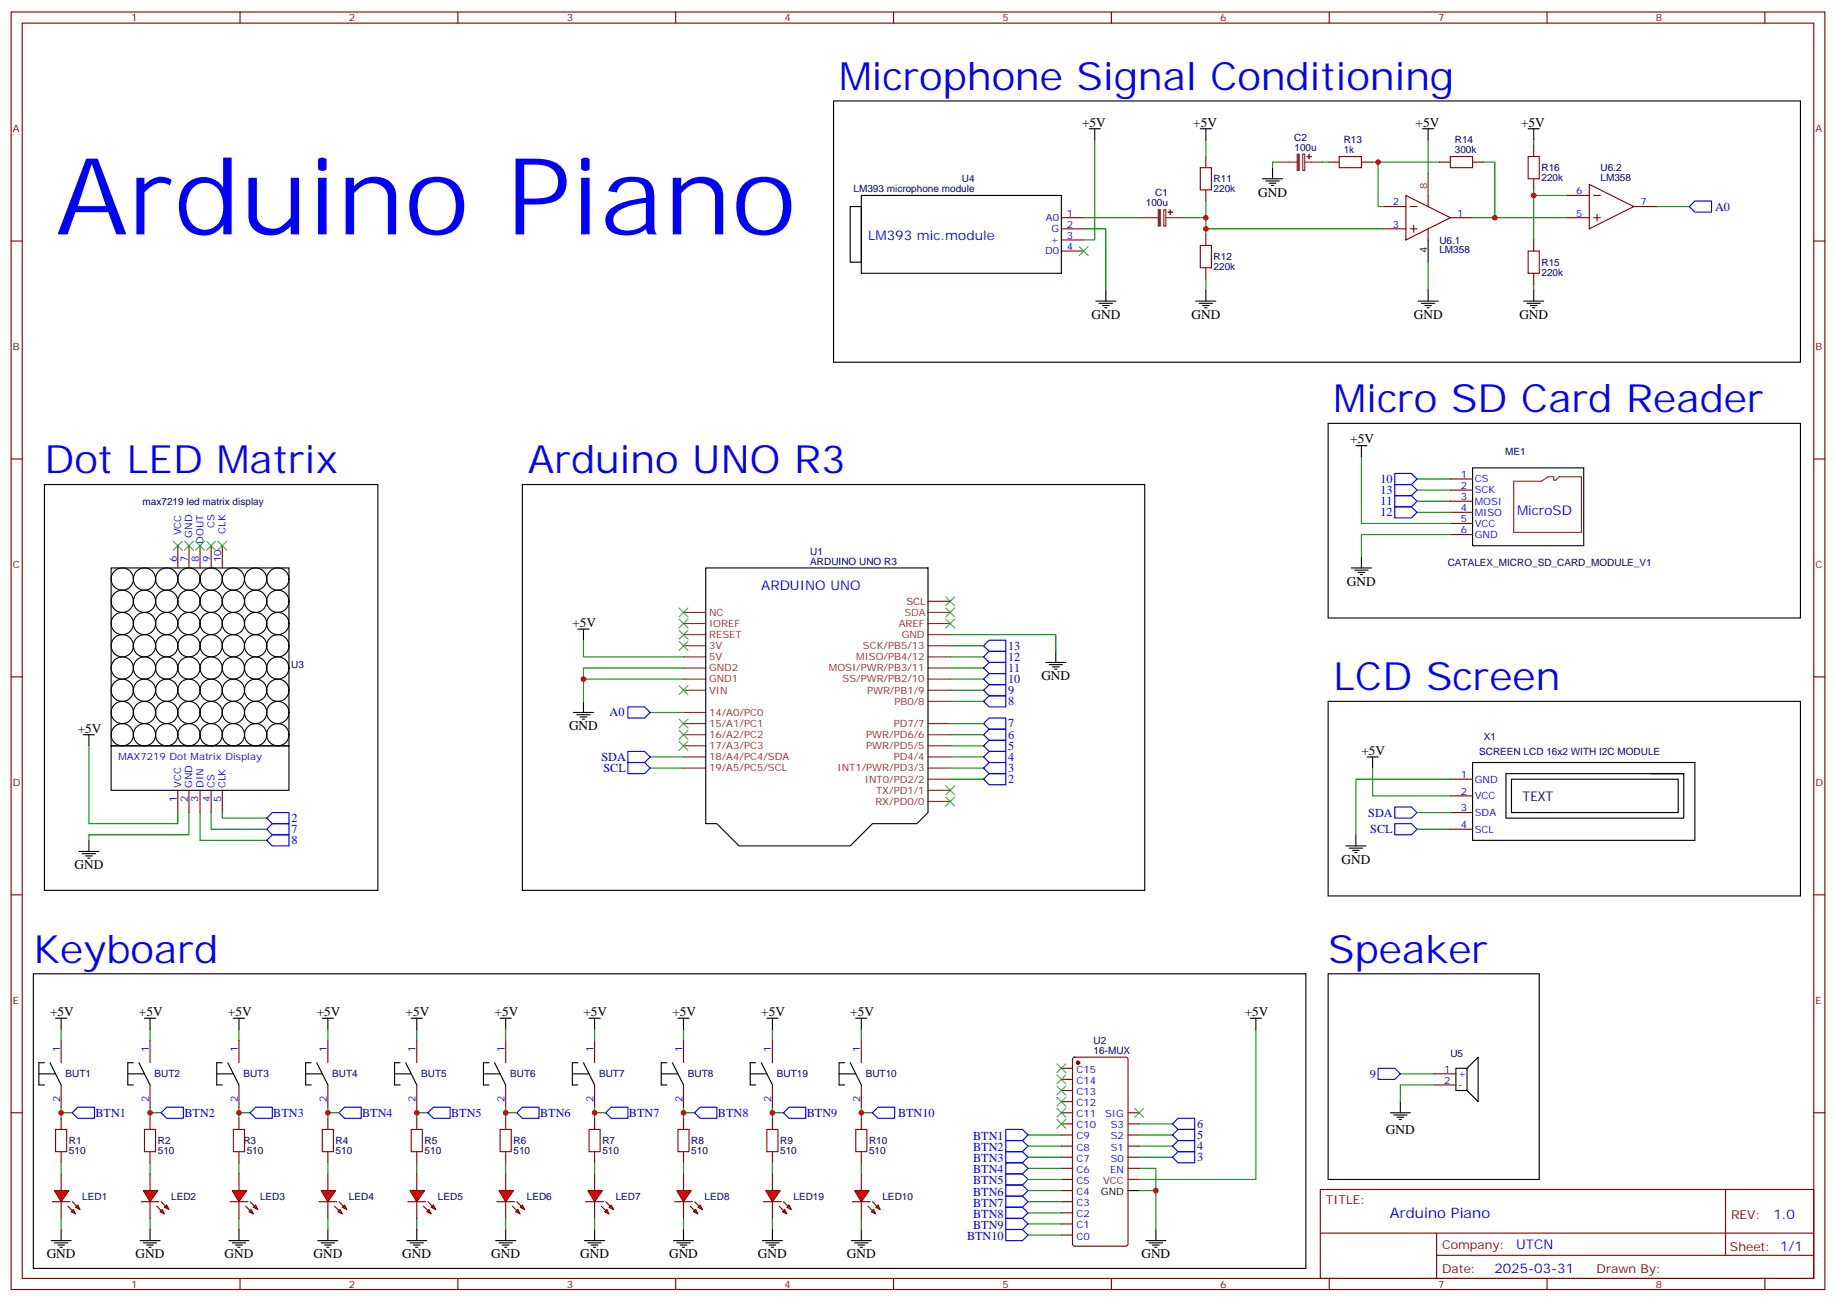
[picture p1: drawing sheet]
<svg xmlns="http://www.w3.org/2000/svg" width="583mm" height="413mm" viewBox="0 0 583 413" stroke-linecap="round" stroke-linejoin="round" font-family="sans-serif">
<g fill="none" stroke="#8c2424" stroke-width=".35">
<path d="M480.5 152.7h8.8l2.1-1.4h1.8v1h.7l1-1h7.1v17.6h-21.5zM217 197.8h7M217 194.3h7M294.6 197.8h7M217 219h7M217 215.5h7M217 211.9h7M217 208.4h7M217 204.9h7M217 201.4h7M294.6 219h7M294.6 215.5h7"/>
<path d="M294.6 211.9h7M294.6 208.4h7M294.6 204.9h7M294.6 201.4h7M217 236.6h7M217 233.1h7M217 229.6h7M217 226.1h7M294.6 236.6h7M294.6 233.1h7M294.6 229.6h7M294.6 222.5h7"/>
<path d="M217 243.7h7M217 240.2h7M294.6 254.3h7M294.6 250.8h7M294.6 247.2h7M294.6 243.7h7M294.6 240.2h7"/>
</g>
<path d="M294.6 194.3h7" fill="none" stroke="#933" stroke-width=".35"/>
<path d="M294.6 190.8h7" fill="none" stroke="#900" stroke-width=".35"/>
<g fill="none" stroke="#000" stroke-width=".35">
<path d="M269.9 65.5h3.5v17.7h-3.5zM273.4 62h63.5v24.7h-63.5zM467.4 148.4h35.3v24.7h-35.3zM35.3 180.2h56.4v56.4h-56.4zM224 180.2h70.6v77.6l-3.6 3.5h-14.1l-7 7.1h-35.3l-7.1-7.1h-3.5zM35.3 236.6h56.4v14.2h-56.4zM467.4 241.9h70.6v24.7h-70.6zM479.8 247.2h52.9v10.6h-52.9zM523.9 245.5h10.6h-56.5v14.1h56.5v-14.1M358.1 377.8h3.5"/>
<circle cx="38.8" cy="197.8" r="3.5"/>
<circle cx="38.8" cy="190.8" r="3.5"/>
<circle cx="38.8" cy="183.7" r="3.5"/>
<circle cx="45.9" cy="190.8" r="3.5"/>
<circle cx="45.9" cy="197.8" r="3.5"/>
<circle cx="45.9" cy="183.7" r="3.5"/>
<circle cx="52.9" cy="190.8" r="3.5"/>
<circle cx="52.9" cy="197.8" r="3.5"/>
<circle cx="52.9" cy="183.7" r="3.5"/>
<circle cx="60" cy="190.8" r="3.5"/>
<circle cx="60" cy="183.7" r="3.5"/>
<circle cx="60" cy="197.8" r="3.5"/>
<circle cx="67" cy="183.7" r="3.5"/>
<circle cx="67" cy="190.8" r="3.5"/>
<circle cx="67" cy="197.8" r="3.5"/>
<circle cx="74.1" cy="190.8" r="3.5"/>
<circle cx="74.1" cy="197.8" r="3.5"/>
<circle cx="74.1" cy="183.7" r="3.5"/>
<circle cx="81.1" cy="190.8" r="3.5"/>
<circle cx="81.1" cy="183.7" r="3.5"/>
<circle cx="81.1" cy="197.8" r="3.5"/>
<circle cx="88.2" cy="183.7" r="3.5"/>
<circle cx="88.2" cy="190.8" r="3.5"/>
<circle cx="88.2" cy="197.8" r="3.5"/>
<circle cx="38.8" cy="204.9" r="3.5"/>
<circle cx="38.8" cy="219" r="3.5"/>
<circle cx="38.8" cy="211.9" r="3.5"/>
<circle cx="45.9" cy="204.9" r="3.5"/>
<circle cx="45.9" cy="219" r="3.5"/>
<circle cx="45.9" cy="211.9" r="3.5"/>
<circle cx="52.9" cy="204.9" r="3.5"/>
<circle cx="52.9" cy="219" r="3.5"/>
<circle cx="52.9" cy="211.9" r="3.5"/>
<circle cx="60" cy="219" r="3.5"/>
<circle cx="60" cy="204.9" r="3.5"/>
<circle cx="60" cy="211.9" r="3.5"/>
<circle cx="67" cy="204.9" r="3.5"/>
<circle cx="67" cy="219" r="3.5"/>
<circle cx="67" cy="211.9" r="3.5"/>
<circle cx="74.1" cy="219" r="3.5"/>
<circle cx="74.1" cy="211.9" r="3.5"/>
<circle cx="74.1" cy="204.9" r="3.5"/>
<circle cx="81.1" cy="204.9" r="3.5"/>
<circle cx="81.1" cy="219" r="3.5"/>
<circle cx="81.1" cy="211.9" r="3.5"/>
<circle cx="88.2" cy="219" r="3.5"/>
<circle cx="88.2" cy="204.9" r="3.5"/>
<circle cx="88.2" cy="211.9" r="3.5"/>
<circle cx="38.8" cy="233.1" r="3.5"/>
<circle cx="38.8" cy="226.1" r="3.5"/>
<circle cx="45.9" cy="233.1" r="3.5"/>
<circle cx="45.9" cy="226.1" r="3.5"/>
<circle cx="52.9" cy="233.1" r="3.5"/>
<circle cx="52.9" cy="226.1" r="3.5"/>
<circle cx="60" cy="233.1" r="3.5"/>
<circle cx="60" cy="226.1" r="3.5"/>
<circle cx="67" cy="233.1" r="3.5"/>
<circle cx="67" cy="226.1" r="3.5"/>
<circle cx="74.1" cy="233.1" r="3.5"/>
<circle cx="74.1" cy="226.1" r="3.5"/>
<circle cx="81.1" cy="233.1" r="3.5"/>
<circle cx="81.1" cy="226.1" r="3.5"/>
<circle cx="88.2" cy="233.1" r="3.5"/>
<circle cx="88.2" cy="226.1" r="3.5"/>
</g>
<g fill="none" stroke="#870000" stroke-width=".35">
<path d="M3.5 3.8h575.8v405.4h-575.8zM7.1 7.3h568.6v398.3h-568.6zM76.2 3.8v3.5M145.3 3.8v3.5M214.5 3.8v3.5M283.6 3.8v3.5M352.8 3.8v3.5M421.9 3.8v3.5M491.1 3.8v3.5M560.2 3.8v3.5M3.5 76.5h3.6M336.9 69.1h7.1"/>
<path d="M336.9 72.6h7.1M336.9 76.1h7.1M336.9 79.7h7.1M575.7 76.5h3.6M3.5 145.6h3.6M460.4 152h7M460.4 155.5h7M460.4 159h7M575.7 145.6h3.6M56.4 173.1v7.1M60 173.1v7.1M63.5 173.1v7.1"/>
<path d="M67 173.1v7.1M70.6 173.1v7.1M460.4 162.6h7M460.4 166.1h7M460.4 169.6h7M3.5 214.8h3.6M575.7 214.8h3.6M56.4 250.8v7M60 250.8v7M63.5 250.8v7M67 250.8v7M70.6 250.8v7"/>
<path d="M460.4 247.2h7M460.4 252.5h7M460.4 257.8h7M460.4 263.1h7M3.5 283.9h3.6M575.7 283.9h3.6M336.9 338.9h3.5M340.7 335.6l.4-.2h16.3l.6 .5 .1 58.8-.5 .6-16.5 .1-.6-.5-.1-58.8zM3.5 353.1h3.6M336.9 353.1h3.5M336.9 342.5h3.5M336.9 346h3.5"/>
<path d="M336.9 349.5h3.5M336.9 356.6h3.5M358.1 353.1h3.5M358.1 356.6h3.5M575.7 353.1h3.6M336.9 360.1h3.5M336.9 363.6h3.5M336.9 367.2h3.5M336.9 370.7h3.5M336.9 374.2h3.5M336.9 377.8h3.5M358.1 360.1h3.5"/>
<path d="M358.1 363.6h3.5M358.1 367.2h3.5M358.1 370.7h3.5M419.1 377.4h156.6v28.2h-156.6zM547.7 377.4v20.9M336.9 381.3h3.5M336.9 384.8h3.5M336.9 388.3h3.5M336.9 391.9h3.5M419.1 391.2h156.5M456 398.3h119.6M456 391.2v14.2"/>
<path d="M76.2 405.6v3.6M145.3 405.6v3.6M214.5 405.6v3.6M283.6 405.6v3.6M352.8 405.6v3.6M421.9 405.6v3.6M491.1 405.6v3.6M560.2 405.6v3.6"/>
</g>
<circle cx="342.2" cy="337.2" r=".53" fill="#870000" stroke="#870000" stroke-width=".35"/>
<path d="M358.1 374.2h3.5" fill="none" stroke="#f00" stroke-width=".35"/>
<path d="M360.2 351.6l2.8 2.9M363 351.6l-2.8 2.9" fill="none" stroke="#3c3" stroke-width=".35"/>
<g fill="#f00" stroke="#870000" stroke-width=".35">
<path d="M17.3 377.8h4.6l-2.5 3.5z"/>
<path d="M16.6 381.3h5.6z"/>
</g>
<g fill="#870000" stroke="#870000" stroke-width=".35">
<path d="M22.9 381.3l1.4 1.4z"/>
<path d="M21.5 382.7l1.4 1.4z"/>
</g>
<g fill="#f00" stroke="#870000" stroke-width=".35">
<path d="M24 383l.7-.7 .7 1.5z"/>
<path d="M22.6 384.5l.7-.7 .7 1.4z"/>
</g>
<path d="M19.4 330.1v7.1M47.6 330.1v7.1M19.4 344.2v7.1M19.4 354.8v3.6M47.6 344.2v7.1M47.6 354.8v3.6M455.1 340.7h7M455.1 344.2h7M19.4 365.4v3.5M19.4 372.5v5.3M47.6 365.4v3.5M19.4 381.3v5.3" fill="none" stroke="#870000" stroke-width=".35"/>
<g fill="none" stroke="#000" stroke-width=".35">
<path d="M14.1 337.2h-1.8v7h1.8M15.9 337.2l3.5 7M17.6 323.1h3.6M19.4 323.1v3.5M42.3 337.2h-1.7v7h1.7M44.1 337.2l3.5 7M45.9 323.1h3.5M47.6 323.1v3.5M462.1 338.9h3.6v7.1h-3.6zM465.7 338.9l3.5-3.5v14.1l-3.5-3.5M12.3 340.7h5.3M40.6 340.7h5.3"/>
<path d="M16.2 393.6h6.4M17.3 394.3h4.2M18.3 395h2.2M19 395.7h.8M19.4 390.1v3.5M44.4 393.6h6.4M45.5 394.3h4.2M46.6 395h2.1M47.3 395.7h.7M47.6 390.1v3.5"/>
</g>
<path d="M17.6 358.4h3.6v7h-3.6zM45.9 358.4h3.5v7h-3.5z" fill="none" stroke="#a10000" stroke-width=".35"/>
<g fill="none" stroke="#008700" stroke-width=".35">
<path d="M19.4 326.6v3.5M47.6 326.6v3.5M19.4 351.3v3.5M19.4 353.1h3.5M47.6 353.1h3.6M47.6 351.3v3.5M19.4 368.9v3.6M47.6 368.9v3.6M326.3 360.1h10.6M326.3 377.8h10.6M326.3 374.2h10.6M326.3 370.7h10.6"/>
<path d="M326.3 367.2h10.6M326.3 363.6h10.6M19.4 386.6v3.5M47.6 386.6v3.5M326.3 391.9h10.6M326.3 388.3h10.6M326.3 384.8h10.6M326.3 381.3h10.6"/>
</g>
<path d="M24.7 351.3h5.3v3.5h-5.3l-1.8-1.7zM52.9 351.3h5.3v3.5h-5.3l-1.7-1.7zM319.3 358.4h5.3l1.7 1.7-1.7 1.8h-5.3zM319.3 361.9h5.3l1.7 1.7-1.7 1.8h-5.3zM319.3 365.4h5.3l1.7 1.8-1.7 1.7h-5.3zM319.3 368.9h5.3l1.7 1.8-1.7 1.8h-5.3zM319.3 372.5h5.3l1.7 1.7-1.7 1.8h-5.3zM319.3 376h5.3l1.7 1.8-1.7 1.7h-5.3zM319.3 379.5h5.3l1.7 1.8-1.7 1.7h-5.3zM319.3 383h5.3l1.7 1.8-1.7 1.8h-5.3zM319.3 386.6h5.3l1.7 1.7-1.7 1.8h-5.3zM319.3 390.1h5.3l1.7 1.8-1.7 1.7h-5.3z" fill="none" stroke="#00f" stroke-width=".35"/>
<path d="M335.5 337.5l2.8 2.9M338.3 337.5l-2.8 2.9M335.5 355.2l2.8 2.8M335.5 351.6l2.8 2.9M335.5 348.1l2.8 2.8M335.5 344.6l2.8 2.8M335.5 341.1l2.8 2.8M338.3 355.2l-2.8 2.8M338.3 351.6l-2.8 2.9M338.3 348.1l-2.8 2.8M338.3 344.6l-2.8 2.8M338.3 341.1l-2.8 2.8" fill="none" stroke="#3c3" stroke-width=".35"/>
<g fill="#f00" stroke="#870000" stroke-width=".35">
<path d="M45.5 377.8h4.6l-2.5 3.5z"/>
<path d="M44.8 381.3h5.6z"/>
</g>
<g fill="#870000" stroke="#870000" stroke-width=".35">
<path d="M51.2 381.3l1.4 1.4z"/>
<path d="M49.7 382.7l1.5 1.4z"/>
</g>
<g fill="#f00" stroke="#870000" stroke-width=".35">
<path d="M52.2 383l.7-.7 .7 1.5z"/>
<path d="M51.5 383.8l.7 1.4-1.4-.7z"/>
</g>
<path d="M47.6 372.5v5.3M47.6 381.3v5.3" fill="none" stroke="#870000" stroke-width=".35"/>
<g fill="#f00" stroke="#870000" stroke-width=".35">
<path d="M102 377.8h4.5l-2.4 3.5z"/>
<path d="M101.2 381.3h5.7z"/>
</g>
<g fill="#870000" stroke="#870000" stroke-width=".35">
<path d="M107.6 381.3l1.4 1.4z"/>
<path d="M106.2 382.7l1.4 1.4z"/>
</g>
<g fill="#f00" stroke="#870000" stroke-width=".35">
<path d="M108.7 383l.7-.7 .7 1.5z"/>
<path d="M107.2 384.5l.7-.7 .8 1.4z"/>
</g>
<path d="M75.8 330.1v7.1M104.1 330.1v7.1M75.8 344.2v7.1M75.8 354.8v3.6M104.1 344.2v7.1M104.1 354.8v3.6M75.8 365.4v3.5M104.1 365.4v3.5M104.1 372.5v5.3M104.1 381.3v5.3" fill="none" stroke="#870000" stroke-width=".35"/>
<g fill="none" stroke="#000" stroke-width=".35">
<path d="M70.6 337.2h-1.8v7h1.8M72.3 337.2l3.5 7M74.1 323.1h3.5M75.8 323.1v3.5M98.8 337.2h-1.8v7h1.8M100.5 337.2l3.6 7M102.3 323.1h3.5M104.1 323.1v3.5M68.8 340.7h5.3M97 340.7h5.3M72.7 393.6h6.3M73.7 394.3h4.3"/>
<path d="M74.8 395h2.1M75.5 395.7h.7M75.8 390.1v3.5M100.9 393.6h6.3M102 394.3h4.2M103 395h2.1M103.7 395.7h.7M104.1 390.1v3.5"/>
</g>
<path d="M74.1 358.4h3.5v7h-3.5zM102.3 358.4h3.5v7h-3.5z" fill="none" stroke="#a10000" stroke-width=".35"/>
<path d="M75.8 326.6v3.5M104.1 326.6v3.5M75.8 353.1h3.6M75.8 351.3v3.5M104.1 351.3v3.5M104.1 353.1h3.5M75.8 368.9v3.6M104.1 368.9v3.6M75.8 386.6v3.5M104.1 386.6v3.5" fill="none" stroke="#008700" stroke-width=".35"/>
<path d="M81.1 351.3h5.3v3.5h-5.3l-1.7-1.7zM109.4 351.3h5.3v3.5h-5.3l-1.8-1.7z" fill="none" stroke="#00f" stroke-width=".35"/>
<g fill="#f00" stroke="#870000" stroke-width=".35">
<path d="M73.7 377.8h4.6l-2.5 3.5z"/>
<path d="M73 381.3h5.7z"/>
</g>
<g fill="#870000" stroke="#870000" stroke-width=".35">
<path d="M79.4 381.3l1.4 1.4z"/>
<path d="M78 382.7l1.4 1.4z"/>
</g>
<g fill="#f00" stroke="#870000" stroke-width=".35">
<path d="M80.4 383l.7-.7 .7 1.5z"/>
<path d="M79.7 383.8l.7 1.4-1.4-.7z"/>
</g>
<path d="M75.8 372.5v5.3M75.8 381.3v5.3" fill="none" stroke="#870000" stroke-width=".35"/>
<g fill="#f00" stroke="#870000" stroke-width=".35">
<path d="M186.6 377.8h4.6l-2.5 3.5z"/>
<path d="M185.9 381.3h5.7z"/>
</g>
<g fill="#870000" stroke="#870000" stroke-width=".35">
<path d="M192.3 381.3l1.4 1.4z"/>
<path d="M190.9 382.7l1.4 1.4z"/>
</g>
<g fill="#f00" stroke="#870000" stroke-width=".35">
<path d="M193.3 383l.7-.7 .7 1.5z"/>
<path d="M191.9 384.5l.7-.7 .7 1.4z"/>
</g>
<path d="M188.7 330.1v7.1M217 330.1v7.1M188.7 344.2v7.1M188.7 354.8v3.6M217 344.2v7.1M217 354.8v3.6M188.7 365.4v3.5M188.7 372.5v5.3M217 365.4v3.5M188.7 381.3v5.3" fill="none" stroke="#870000" stroke-width=".35"/>
<g fill="none" stroke="#000" stroke-width=".35">
<path d="M183.4 337.2h-1.7v7h1.7M185.2 337.2l3.5 7M187 323.1h3.5M188.7 323.1v3.5M211.7 337.2h-1.8v7h1.8M213.4 337.2l3.6 7M215.2 323.1h3.5M217 323.1v3.5M181.7 340.7h5.3M209.9 340.7h5.3M185.6 393.6h6.3M186.6 394.3h4.3"/>
<path d="M187.7 395h2.1M188.4 395.7h.7M188.7 390.1v3.5M213.8 393.6h6.3M214.8 394.3h4.3M215.9 395h2.1M216.6 395.7h.7M217 390.1v3.5"/>
</g>
<path d="M187 358.4h3.5v7h-3.5zM215.2 358.4h3.5v7h-3.5z" fill="none" stroke="#a10000" stroke-width=".35"/>
<path d="M188.7 326.6v3.5M217 326.6v3.5M188.7 351.3v3.5M188.7 353.1h3.6M217 353.1h3.5M217 351.3v3.5M188.7 368.9v3.6M217 368.9v3.6M188.7 386.6v3.5M217 386.6v3.5" fill="none" stroke="#008700" stroke-width=".35"/>
<path d="M194 351.3h5.3v3.5h-5.3l-1.7-1.7zM222.2 351.3h5.3v3.5h-5.3l-1.7-1.7z" fill="none" stroke="#00f" stroke-width=".35"/>
<g fill="#f00" stroke="#870000" stroke-width=".35">
<path d="M214.8 377.8h4.6l-2.4 3.5z"/>
<path d="M214.1 381.3h5.7z"/>
</g>
<g fill="#870000" stroke="#870000" stroke-width=".35">
<path d="M220.5 381.3l1.4 1.4z"/>
<path d="M219.1 382.7l1.4 1.4z"/>
</g>
<g fill="#f00" stroke="#870000" stroke-width=".35">
<path d="M221.5 383l.7-.7 .8 1.5z"/>
<path d="M220.1 384.5l.7-.7 .7 1.4z"/>
</g>
<path d="M217 372.5v5.3M217 381.3v5.3" fill="none" stroke="#870000" stroke-width=".35"/>
<g fill="#f00" stroke="#870000" stroke-width=".35">
<path d="M158.4 377.8h4.6l-2.5 3.5z"/>
<path d="M157.7 381.3h5.6z"/>
</g>
<g fill="#870000" stroke="#870000" stroke-width=".35">
<path d="M164 381.3l1.5 1.4z"/>
<path d="M162.6 382.7l1.4 1.4z"/>
</g>
<g fill="#f00" stroke="#870000" stroke-width=".35">
<path d="M165.1 383l.7-.7 .7 1.5z"/>
<path d="M163.7 384.5l.7-.7 .7 1.4z"/>
</g>
<path d="M132.3 330.1v7.1M160.5 330.1v7.1M132.3 344.2v7.1M132.3 354.8v3.6M160.5 344.2v7.1M160.5 354.8v3.6M132.3 365.4v3.5M160.5 365.4v3.5M160.5 372.5v5.3M160.5 381.3v5.3" fill="none" stroke="#870000" stroke-width=".35"/>
<g fill="none" stroke="#000" stroke-width=".35">
<path d="M127 337.2h-1.8v7h1.8M128.8 337.2l3.5 7M130.5 323.1h3.6M132.3 323.1v3.5M155.2 337.2h-1.7v7h1.7M157 337.2l3.5 7M158.7 323.1h3.6M160.5 323.1v3.5M125.2 340.7h5.3M153.5 340.7h5.2M129.1 393.6h6.4M130.2 394.3h4.2"/>
<path d="M131.2 395h2.1M131.9 395.7h.7M132.3 390.1v3.5M157.3 393.6h6.4M158.4 394.3h4.2M159.5 395h2.1M160.2 395.7h.7M160.5 390.1v3.5"/>
</g>
<path d="M130.5 358.4h3.6v7h-3.6zM158.7 358.4h3.6v7h-3.6z" fill="none" stroke="#a10000" stroke-width=".35"/>
<path d="M132.3 326.6v3.5M160.5 326.6v3.5M132.3 353.1h3.5M132.3 351.3v3.5M160.5 351.3v3.5M160.5 353.1h3.5M132.3 368.9v3.6M160.5 368.9v3.6M132.3 386.6v3.5M160.5 386.6v3.5" fill="none" stroke="#008700" stroke-width=".35"/>
<path d="M137.6 351.3h5.3v3.5h-5.3l-1.8-1.7zM165.8 351.3h5.3v3.5h-5.3l-1.8-1.7z" fill="none" stroke="#00f" stroke-width=".35"/>
<g fill="#f00" stroke="#870000" stroke-width=".35">
<path d="M130.2 377.8h4.6l-2.5 3.5z"/>
<path d="M129.5 381.3h5.6z"/>
</g>
<g fill="#870000" stroke="#870000" stroke-width=".35">
<path d="M135.8 381.3l1.4 1.4z"/>
<path d="M134.4 382.7l1.4 1.4z"/>
</g>
<g fill="#f00" stroke="#870000" stroke-width=".35">
<path d="M136.9 383l.7-.7 .7 1.5z"/>
<path d="M135.5 384.5l.7-.7 .7 1.4z"/>
</g>
<path d="M132.3 372.5v5.3M132.3 381.3v5.3" fill="none" stroke="#870000" stroke-width=".35"/>
<g fill="#f00" stroke="#870000" stroke-width=".35">
<path d="M271.3 377.8h4.6l-2.5 3.5z"/>
<path d="M270.6 381.3h5.6z"/>
</g>
<g fill="#870000" stroke="#870000" stroke-width=".35">
<path d="M276.9 381.3l1.4 1.4z"/>
<path d="M275.5 382.7l1.4 1.4z"/>
</g>
<g fill="#f00" stroke="#870000" stroke-width=".35">
<path d="M278 383l.7-.7 .7 1.5z"/>
<path d="M276.6 384.5l.7-.7 .7 1.4z"/>
</g>
<path d="M245.2 330.1v7.1M273.4 330.1v7.1M245.2 344.2v7.1M245.2 354.8v3.6M273.4 344.2v7.1M273.4 354.8v3.6M245.2 365.4v3.5M273.4 365.4v3.5M273.4 372.5v5.3M273.4 381.3v5.3" fill="none" stroke="#870000" stroke-width=".35"/>
<g fill="none" stroke="#000" stroke-width=".35">
<path d="M239.9 337.2h-1.8v7h1.8M241.7 337.2l3.5 7M243.4 323.1h3.5M245.2 323.1v3.5M268.1 337.2h-1.8v7h1.8M269.9 337.2l3.5 7M271.6 323.1h3.6M273.4 323.1v3.5M238.1 340.7h5.3M266.3 340.7h5.3M242 393.6h6.4M243.1 394.3h4.2"/>
<path d="M244.1 395h2.1M244.8 395.7h.7M245.2 390.1v3.5M270.2 393.6h6.4M271.3 394.3h4.2M272.3 395h2.2M273 395.7h.8M273.4 390.1v3.5"/>
</g>
<path d="M243.4 358.4h3.5v7h-3.5zM271.6 358.4h3.6v7h-3.6z" fill="none" stroke="#a10000" stroke-width=".35"/>
<path d="M245.2 326.6v3.5M273.4 326.6v3.5M245.2 353.1h3.5M245.2 351.3v3.5M273.4 351.3v3.5M273.4 353.1h3.5M245.2 368.9v3.6M273.4 368.9v3.6M245.2 386.6v3.5M273.4 386.6v3.5" fill="none" stroke="#008700" stroke-width=".35"/>
<path d="M250.5 351.3h5.3v3.5h-5.3l-1.8-1.7zM278.7 351.3h5.3v3.5h-5.3l-1.8-1.7z" fill="none" stroke="#00f" stroke-width=".35"/>
<g fill="#f00" stroke="#870000" stroke-width=".35">
<path d="M243.1 377.8h4.5l-2.4 3.5z"/>
<path d="M242.4 381.3h5.6z"/>
</g>
<g fill="#870000" stroke="#870000" stroke-width=".35">
<path d="M248.7 381.3l1.4 1.4z"/>
<path d="M247.3 382.7l1.4 1.4z"/>
</g>
<g fill="#f00" stroke="#870000" stroke-width=".35">
<path d="M249.8 383l.7-.7 .7 1.5z"/>
<path d="M248.4 384.5l.7-.7 .7 1.4z"/>
</g>
<g fill="none" stroke="#870000" stroke-width=".35">
<path d="M382.8 49.7v3.5M421.6 51.4h3.5M432.2 51.4h3.5M456.8 51.4h3.6M467.4 51.4h3.6M486.8 46.1v3.6M486.8 56.7v3.6M504.5 58.5l14.1 7-14.1 7.1zM382.8 60.3v3.5M382.8 74.4v3.5M439.2 65.5h7.1M439.2 72.6h7.1"/>
<path d="M446.3 62l14.1 7.1-14.1 7zM447.7 65.5h2.1M447.7 72.6h2.1M448.7 71.5v2.2M453.3 62v3.5M453.3 72.6v3.5M460.4 69.1h7M486.8 76.1v3.6M497.4 69.1h7.1M497.4 62h7.1M505.9 69.1h2.1M505.9 62h2.1"/>
<path d="M506.9 68v2.1M518.6 65.5h7M382.8 84.9v3.6M486.8 86.7v3.5M245.2 372.5v5.3M245.2 381.3v5.3"/>
</g>
<g fill="none" stroke="#000" stroke-width=".35">
<path d="M264.6 32h306.9v82.9h-306.9zM345.7 40.9h3.5M347.5 40.9v3.5M381 40.9h3.5M382.8 40.9v3.5M400.8 56.7h6.3M401.8 57.4h4.2M402.9 58.1h2.1M403.6 58.8h.7M403.9 53.2v3.5M451.6 40.9h3.5M453.3 40.9v3.5"/>
<path d="M485.1 40.9h3.5M486.8 40.9v3.5M453.3 76.1v7.1M347.8 95.5h6.4M348.9 96.2h4.2M350 96.9h2.1M350.7 97.6h.7M351 92v3.5M379.6 95.5h6.3M380.6 96.2h4.3M381.7 96.9h2.1M382.4 97.6h.7"/>
<path d="M382.8 92v3.5M450.1 95.5h6.4M451.2 96.2h4.2M452.3 96.9h2.1M453 97.6h.7M453.3 92v3.5M483.7 95.5h6.3M484.7 96.2h4.2M485.8 96.9h2.1M486.5 97.6h.7M486.8 92v3.5M421.6 134.3h149.9v61.8h-149.9z"/>
<path d="M14.1 153.7h105.8v128.8h-105.8zM165.8 153.7h197.6v128.8h-197.6zM430.4 141.4h3.5M432.2 141.4v3.5M432.2 176.7v3.5M183.4 199.6h3.6M185.2 199.6v3.5M429 180.2h6.3M430 180.9h4.3M431.1 181.6h2.1M431.8 182.3h.7M332 210.2h6.3"/>
<path d="M333 210.9h4.3M334.1 211.6h2.1M334.8 212.3h.7M335.1 206.7v3.5M26.5 233.1h3.5M28.2 233.1v3.5M182 226.1h6.4M183.1 226.8h4.2M184.1 227.5h2.2M184.9 228.2h.7M185.2 222.5v3.6M421.6 222.5h149.9v61.8h-149.9z"/>
<path d="M433.9 240.2h3.5M435.7 240.2v3.5M25 270.2h6.4M26.1 270.9h4.2M27.2 271.6h2.1M27.9 272.3h.7M28.2 266.6v3.6M427.2 268.4h6.4M428.3 269.1h4.2M429.3 269.8h2.1M430 270.5h.7M430.4 264.9v3.5"/>
<path d="M10.6 309h403.9v93.4h-403.9zM421.6 309h67v65.2h-67zM396.9 323.1h3.5M398.6 323.1v3.5M441.3 353.1h6.4M442.4 353.8h4.2M443.4 354.5h2.2M444.1 355.2h.8M444.5 349.5v3.6M363.7 393.6h6.4M364.8 394.3h4.2M365.8 395h2.1"/>
<path d="M366.5 395.7h.7M366.9 390.1v3.5"/>
</g>
<g fill="none" stroke="#008700" stroke-width=".35">
<path d="M347.5 44.4v31.7h-3.5M382.8 44.4v5.3M405.7 51.4h-1.8v1.8M419.8 51.4h1.8M435.7 51.4h21.1M437.4 51.4v14.1h1.8M453.3 44.4v10.6M471 51.4h3.5v17.7h-7.1M486.8 44.4v1.7M344 72.6h7v19.4M344 69.1h17.6M375.7 69.1h7.1v5.3"/>
<path d="M382.8 63.8v5.3M382.8 72.6h56.4M474.5 69.1h22.9M486.8 60.3v1.7M497.4 62h-10.6v14.1M525.6 65.5h10.6M382.8 88.5v3.5M453.3 83.2v8.8M486.8 90.2v1.8M432.2 144.9v21.2h28.2M449.8 152h10.6M449.8 155.5h10.6"/>
<path d="M449.8 159h10.6M449.8 162.6h10.6M460.4 169.6h-28.2v7.1M185.2 203.1v5.3h31.8M217 215.5h-31.8v7M217 211.9h-31.8v3.6M301.6 201.4h33.5v5.3M301.6 219h10.6M301.6 208.4h10.6M301.6 211.9h10.6M301.6 215.5h10.6M301.6 204.9h10.6"/>
<path d="M28.2 236.6v24.7h28.2v-3.5M206.4 226.1h10.6M301.6 233.1h10.6M301.6 236.6h10.6M301.6 229.6h10.6M301.6 222.5h10.6M60 257.8v7.1h-31.8v1.7M63.5 257.8v8.8h21.2M67 257.8v5.3h17.7M70.6 257.8v1.8h14.1M206.4 240.2h10.6M206.4 243.7h10.6"/>
<path d="M301.6 240.2h10.6M301.6 243.7h10.6M301.6 247.2h10.6M435.7 243.7v8.8h24.7M449.8 257.8h10.6M460.4 247.2h-30v17.7M449.8 263.1h10.6M398.6 326.6v47.6h-37M361.6 356.6h10.6M444.5 340.7h10.6M455.1 344.2h-10.6v5.3M361.6 377.8h5.3v12.3"/>
<path d="M361.6 370.7h5.3v7.1M361.6 360.1h10.6M361.6 363.6h10.6M361.6 367.2h10.6"/>
</g>
<g fill="none" stroke="#00f" stroke-width=".35">
<path d="M538 63.8h5.3v3.5h-5.3l-1.8-1.8zM442.7 157.3h5.3l1.8 1.7-1.8 1.8h-5.3zM442.7 153.7h5.3l1.8 1.8-1.8 1.8h-5.3zM442.7 150.2h5.3l1.8 1.8-1.8 1.7h-5.3zM442.7 160.8h5.3l1.8 1.8-1.8 1.7h-5.3zM314 217.2h5.3v3.6h-5.3l-1.8-1.8zM314 213.7h5.3v3.5h-5.3l-1.8-1.7zM314 203.1h5.3v3.6h-5.3l-1.8-1.8zM314 210.2h5.3v3.5h-5.3l-1.8-1.8zM314 206.7h5.3v3.5h-5.3l-1.8-1.8zM199.3 238.4h5.3l1.8 1.8-1.8 1.7h-5.3zM199.3 224.3h5.3l1.8 1.8-1.8 1.7h-5.3z"/>
<path d="M314 238.4h5.3v3.5h-5.3l-1.8-1.7zM314 234.9h5.3v3.5h-5.3l-1.8-1.8zM314 231.4h5.3v3.5h-5.3l-1.8-1.8zM314 227.8h5.3v3.6h-5.3l-1.8-1.8zM314 220.8h5.3v3.5h-5.3l-1.8-1.8zM86.4 257.8h5.3v3.5h-5.3l-1.7-1.7zM199.3 241.9h5.3l1.8 1.8-1.8 1.8h-5.3zM314 241.9h5.3v3.6h-5.3l-1.8-1.8zM314 245.5h5.3v3.5h-5.3l-1.8-1.8zM442.7 256h5.3l1.8 1.8-1.8 1.8h-5.3zM84.7 263.1l1.7-1.8h5.3v3.6h-5.3zM86.4 264.9h5.3v3.5h-5.3l-1.7-1.8z"/>
<path d="M442.7 261.3h5.3l1.8 1.8-1.8 1.8h-5.3zM437.4 338.9h5.3l1.8 1.8-1.8 1.8h-5.3zM373.9 354.8h5.3v3.6h-5.3l-1.7-1.8zM373.9 358.4h5.3v3.5h-5.3l-1.7-1.8zM373.9 361.9h5.3v3.5h-5.3l-1.7-1.8zM373.9 365.4h5.3v3.5h-5.3l-1.7-1.7z"/>
</g>
<g fill="none" stroke="#3c3" stroke-width=".35">
<path d="M342.5 78.2l2.9 2.9M345.4 78.2l-2.9 2.9M55 171.7l2.9 2.9M57.9 171.7l-2.9 2.9M58.6 171.7l2.8 2.9M61.4 171.7l-2.8 2.9M62.1 171.7l2.8 2.9M64.9 171.7l-2.8 2.9M65.6 171.7l2.8 2.9M68.4 171.7l-2.8 2.9M69.1 171.7l2.9 2.9M72 171.7l-2.9 2.9"/>
<path d="M215.5 192.9l2.9 2.8M215.5 196.4l2.9 2.8M215.5 200l2.9 2.8M218.4 192.9l-2.9 2.8M218.4 196.4l-2.9 2.8M218.4 200l-2.9 2.8M300.2 196.4l2.8 2.8M300.2 192.9l2.8 2.8M300.2 189.4l2.8 2.8M303 196.4l-2.8 2.8M303 192.9l-2.8 2.8M303 189.4l-2.8 2.8"/>
<path d="M215.5 203.5l2.9 2.8M215.5 217.6l2.9 2.8M218.4 203.5l-2.9 2.8M218.4 217.6l-2.9 2.8M215.5 228.2l2.9 2.8M215.5 231.7l2.9 2.8M215.5 235.2l2.9 2.9M218.4 228.2l-2.9 2.8M218.4 231.7l-2.9 2.8M218.4 235.2l-2.9 2.9M300.2 252.9l2.8 2.8M300.2 249.3l2.8 2.9"/>
<path d="M303 252.9l-2.8 2.8M303 249.3l-2.8 2.9"/>
</g>
<path d="M405.7 51.4h6M413.5 48.9h.7v5.2h-.7zM414.2 51.4h5.6M361.6 69.1h6M369.4 66.5h.7v5.2h-.7zM370.1 69.1h5.6" fill="none" stroke="#8c2424" stroke-width=".35"/>
<g fill="#8c2424" stroke="#8c2424" stroke-width=".35">
<path d="M367.7 66.5h.6v5.2h-.6z"/>
<path d="M371.4 66.6l.1 1.4z"/>
<path d="M370.8 67.3h1.4z"/>
<path d="M411.8 48.9h.6v5.2h-.6z"/>
<path d="M415.5 49l.1 1.4z"/>
<path d="M414.9 49.7h1.4z"/>
</g>
<path d="M381 53.2h3.5v7.1h-3.5zM425.1 49.7h7.1v3.5h-7.1zM460.4 49.7h7v3.5h-7zM485.1 49.7h3.5v7h-3.5zM381 77.9h3.5v7h-3.5zM485.1 79.7h3.5v7h-3.5z" fill="none" stroke="#a10000" stroke-width=".35"/>
<path d="M453.3 55v7" fill="none" stroke="#f00" stroke-width=".35"/>
<g fill="#c00">
<circle cx="19.4" cy="353.1" r=".88"/>
<circle cx="47.6" cy="353.1" r=".88"/>
<circle cx="104.1" cy="353.1" r=".88"/>
<circle cx="75.8" cy="353.1" r=".88"/>
<circle cx="188.7" cy="353.1" r=".88"/>
<circle cx="217" cy="353.1" r=".88"/>
<circle cx="160.5" cy="353.1" r=".88"/>
<circle cx="132.3" cy="353.1" r=".88"/>
<circle cx="273.4" cy="353.1" r=".88"/>
<circle cx="245.2" cy="353.1" r=".88"/>
<circle cx="366.9" cy="377.8" r=".88"/>
<circle cx="185.2" cy="215.5" r=".88"/>
<circle cx="382.8" cy="69.1" r=".88"/>
<circle cx="382.8" cy="72.6" r=".88"/>
<circle cx="437.4" cy="51.4" r=".88"/>
<circle cx="474.5" cy="69.1" r=".88"/>
<circle cx="486.8" cy="62" r=".88"/>
</g>
<text font-size="33.9" fill="#00f" x="17.6" y="74.4">Arduino Piano</text>
<g font-size="12.3" fill="#00f">
<text x="266.3" y="28.5">Microphone Signal Conditioning</text>
<text x="423.3" y="130.8">Micro SD Card Reader</text>
<text x="14.1" y="150.2">Dot LED Matrix</text>
<text x="167.6" y="150.2">Arduino UNO R3</text>
<text x="423.3" y="219">LCD Screen</text>
<text x="10.6" y="305.4">Keyboard</text>
<text x="421.6" y="305.4">Speaker</text>
</g>
<text font-size="4.6" fill="#00f" x="441.2" y="386.4">Arduino Piano</text>
<g font-size="4.2">
<text x="343.5" y="40.1">+5V</text>
<text x="378.8" y="40.1">+5V</text>
<text x="449.3" y="40.1">+5V</text>
<text x="482.8" y="40.1">+5V</text>
<text x="399.4" y="62.4">GND</text>
<text x="346.5" y="101.2">GND</text>
<text x="378.2" y="101.2">GND</text>
<text x="448.8" y="101.2">GND</text>
<text x="482.3" y="101.2">GND</text>
<text x="428.6" y="140.7">+5V</text>
<text x="427.6" y="185.8">GND</text>
<text x="181.7" y="198.9">+5V</text>
<text x="330.6" y="215.8">GND</text>
<text x="24.7" y="232.4">+5V</text>
<text x="180.6" y="231.7">GND</text>
<text x="432.2" y="239.5">+5V</text>
<text x="23.6" y="275.8">GND</text>
<text x="425.8" y="274">GND</text>
<text x="15.9" y="322.4">+5V</text>
<text x="44.1" y="322.4">+5V</text>
<text x="72.3" y="322.4">+5V</text>
<text x="100.5" y="322.4">+5V</text>
<text x="128.8" y="322.4">+5V</text>
<text x="157" y="322.4">+5V</text>
<text x="185.2" y="322.4">+5V</text>
<text x="213.4" y="322.4">+5V</text>
<text x="241.7" y="322.4">+5V</text>
<text x="269.9" y="322.4">+5V</text>
<text x="395.1" y="322.4">+5V</text>
<text x="439.9" y="359.8">GND</text>
<text x="14.8" y="399.3">GND</text>
<text x="43" y="399.3">GND</text>
<text x="71.3" y="399.3">GND</text>
<text x="99.5" y="399.3">GND</text>
<text x="127.7" y="399.3">GND</text>
<text x="155.9" y="399.3">GND</text>
<text x="184.1" y="399.3">GND</text>
<text x="212.4" y="399.3">GND</text>
<text x="240.6" y="399.3">GND</text>
<text x="268.8" y="399.3">GND</text>
<text x="362.3" y="399.3">GND</text>
</g>
<g font-size="4.2" fill="#00f">
<text x="275.6" y="76.1">LM393 mic.module</text>
<text x="481.5" y="163.3">MicroSD</text>
<text x="241.7" y="187.3">ARDUINO UNO</text>
<text x="562.9" y="386.7">1.0</text>
<text x="481.3" y="396.2">UTCN</text>
<text x="474.4" y="404">2025-03-31</text>
</g>
<text font-size="4.2" fill="#006" x="483.3" y="254.3">TEXT</text>
<g font-size="3.9" fill="#00f">
<text x="544.4" y="66.8">A0</text>
<text x="438.1" y="153.2">10</text>
<text x="438.1" y="160.3">11</text>
<text x="438.1" y="156.8">13</text>
<text x="438.1" y="163.8">12</text>
<text x="320" y="206.1">13</text>
<text x="320" y="209.7">12</text>
<text x="320" y="213.2">11</text>
<text x="320" y="216.7">10</text>
<text x="320" y="220.3">9</text>
<text x="193.5" y="227.3">A0</text>
<text x="320" y="223.8">8</text>
<text x="320" y="230.8">7</text>
<text x="320" y="237.9">5</text>
<text x="320" y="234.4">6</text>
<text x="190.9" y="241.4">SDA</text>
<text x="191.6" y="245">SCL</text>
<text x="320" y="241.4">4</text>
<text x="320" y="244.9">3</text>
<text x="320" y="248.5">2</text>
<text x="92.5" y="260.9">2</text>
<text x="434.3" y="259.1">SDA</text>
<text x="92.5" y="264.4">7</text>
<text x="92.5" y="267.9">8</text>
<text x="435" y="264.4">SCL</text>
<text x="434.8" y="341.9">9</text>
<text x="30.3" y="354.3">BTN1</text>
<text x="58.5" y="354.3">BTN2</text>
<text x="86.8" y="354.3">BTN3</text>
<text x="115" y="354.3">BTN4</text>
<text x="143.2" y="354.3">BTN5</text>
<text x="171.4" y="354.3">BTN6</text>
<text x="199.7" y="354.3">BTN7</text>
<text x="227.9" y="354.3">BTN8</text>
<text x="256.1" y="354.3">BTN9</text>
<text x="285.1" y="354.3">BTN10</text>
<text x="380" y="357.8">6</text>
<text x="308.9" y="361.7">BTN1</text>
<text x="308.9" y="365.2">BTN2</text>
<text x="380" y="364.9">4</text>
<text x="380" y="361.4">5</text>
<text x="308.9" y="368.7">BTN3</text>
<text x="380" y="368.4">3</text>
<text x="308.9" y="372.3">BTN4</text>
<text x="308.9" y="375.8">BTN5</text>
<text x="308.9" y="379.3">BTN6</text>
<text x="308.9" y="382.9">BTN7</text>
<text x="308.9" y="386.4">BTN8</text>
<text x="308.9" y="389.9">BTN9</text>
<text x="307" y="393.4">BTN10</text>
</g>
<g font-size="3.9" fill="#800">
<text x="420.9" y="382">TITLE:</text>
<text x="549.5" y="386.7">REV:</text>
<text x="457.8" y="396.2">Company:</text>
<text x="549.1" y="396.8">Sheet: 1/1</text>
<text x="457.8" y="403.9">Date:</text>
<text x="506.8" y="403.9">Drawn By:</text>
</g>
<g font-size="3.2" fill="#800">
<text x="41.6" y="6.8">1</text>
<text x="110.8" y="6.8">2</text>
<text x="179.9" y="6.8">3</text>
<text x="249.1" y="6.8">4</text>
<text x="318.2" y="6.8">5</text>
<text x="387.3" y="6.8">6</text>
<text x="456.5" y="6.8">7</text>
<text x="525.6" y="6.8">8</text>
<text x="4.1" y="41.9">A</text>
<text x="576.3" y="41.9">A</text>
<text x="4.1" y="111.1">B</text>
<text x="576.3" y="111.1">B</text>
<text x="4.1" y="180.2">C</text>
<text x="576.3" y="180.2">C</text>
<text x="4.1" y="249.3">D</text>
<text x="576.3" y="249.3">D</text>
<text x="4.1" y="318.5">E</text>
<text x="576.3" y="318.5">E</text>
<text x="41.6" y="408.6">1</text>
<text x="110.8" y="408.6">2</text>
<text x="179.9" y="408.6">3</text>
<text x="249.1" y="408.6">4</text>
<text x="318.2" y="408.6">5</text>
<text x="387.3" y="408.6">6</text>
<text x="456.5" y="408.6">7</text>
<text x="525.6" y="408.6">8</text>
</g>
<g font-size="3.2" fill="#000080">
<text x="410.8" y="44.6">C2</text>
<text x="410.9" y="47.8">100u</text>
<text x="426.5" y="45.4">R13</text>
<text x="461.8" y="45.4">R14</text>
<text x="426.5" y="48.6">1k</text>
<text x="461.8" y="48.6">300k</text>
<text x="305.3" y="57.8">U4</text>
<text x="385.2" y="57.9">R11</text>
<text x="489.3" y="57.5">220k</text>
<text x="489.3" y="54.3">R16</text>
<text x="508" y="57.3">LM358</text>
<text x="508" y="54.4">U6.2</text>
<text x="270.9" y="61">LM393 microphone module</text>
<text x="363.7" y="65.5">100u</text>
<text x="366.7" y="62.3">C1</text>
<text x="385.2" y="61">220k</text>
<text x="456.9" y="77.3">U6.1</text>
<text x="385.2" y="82.6">R12</text>
<text x="456.9" y="80.2">LM358</text>
<text x="385.2" y="85.7">220k</text>
<text x="489.3" y="87.5">220k</text>
<text x="489.3" y="84.3">R15</text>
<text x="477.8" y="144.2">ME1</text>
<text x="45.3" y="160.2">max7219 led matrix display</text>
<text x="257.2" y="179.1">ARDUINO UNO R3</text>
<text x="257.2" y="176">U1</text>
<text x="459.5" y="179.6">CATALEX_MICRO_SD_CARD_MODULE_V1</text>
<text x="92.4" y="211.8">U3</text>
<text x="469.5" y="239.5">SCREEN LCD 16x2 WITH I2C MODULE</text>
<text x="471" y="234.9">X1</text>
<text x="347.1" y="334.4">16-MUX</text>
<text x="347.1" y="331.2">U2</text>
<text x="460.4" y="335.4">U5</text>
<text x="20.8" y="341.9">BUT1</text>
<text x="49" y="341.9">BUT2</text>
<text x="77.3" y="341.9">BUT3</text>
<text x="105.5" y="341.9">BUT4</text>
<text x="133.7" y="341.9">BUT5</text>
<text x="161.9" y="341.9">BUT6</text>
<text x="190.1" y="341.9">BUT7</text>
<text x="218.4" y="341.9">BUT8</text>
<text x="246.6" y="341.9">BUT19</text>
<text x="274.8" y="341.9">BUT10</text>
<text x="21.9" y="363">R1</text>
<text x="50.1" y="363">R2</text>
<text x="77.3" y="363">R3</text>
<text x="106.5" y="363">R4</text>
<text x="134.8" y="363">R5</text>
<text x="163" y="363">R6</text>
<text x="191.2" y="363">R7</text>
<text x="219.4" y="363">R8</text>
<text x="247.6" y="363">R9</text>
<text x="275.9" y="363">R10</text>
<text x="21.9" y="366.2">510</text>
<text x="50.1" y="366.2">510</text>
<text x="78.3" y="366.2">510</text>
<text x="106.5" y="366.2">510</text>
<text x="134.8" y="366.2">510</text>
<text x="163" y="366.2">510</text>
<text x="191.2" y="366.2">510</text>
<text x="219.4" y="366.2">510</text>
<text x="247.6" y="366.2">510</text>
<text x="275.9" y="366.2">510</text>
<text x="26.1" y="380.7">LED1</text>
<text x="54.3" y="380.7">LED2</text>
<text x="82.5" y="380.7">LED3</text>
<text x="110.8" y="380.7">LED4</text>
<text x="139" y="380.7">LED5</text>
<text x="167.2" y="380.7">LED6</text>
<text x="195.4" y="380.7">LED7</text>
<text x="223.7" y="380.7">LED8</text>
<text x="251.9" y="380.7">LED19</text>
<text x="280.1" y="380.7">LED10</text>
</g>
<g font-size="3.2" fill="#f00">
<text x="453" y="59.9" transform="rotate(-90 453 59.9)">8</text>
<text x="350.2" y="375.6">VCC</text>
</g>
<g font-size="3.2" fill="#00f">
<text x="442.1" y="65.2">2</text>
<text x="500.3" y="61.7">6</text>
<text x="520.7" y="65.2">7</text>
<text x="332" y="70.1">A0</text>
<text x="338.7" y="68.7">1</text>
<text x="462.5" y="68.7">1</text>
<text x="500.3" y="68.7">5</text>
<text x="333.6" y="77.2">+</text>
<text x="333.7" y="73.7">G</text>
<text x="338.7" y="72.2">2</text>
<text x="338.7" y="75.8">3</text>
<text x="442.1" y="72.2">3</text>
<text x="331.7" y="80.7">D0</text>
<text x="338.7" y="79.3">4</text>
<text x="463.7" y="151.6">1</text>
<text x="463.7" y="155.2">2</text>
<text x="468.1" y="153">CS</text>
<text x="463.7" y="158.7">3</text>
<text x="468.1" y="156.6">SCK</text>
<text x="468.1" y="160.1">MOSI</text>
<text x="68.1" y="167.7" transform="rotate(-90 68.1 167.7)">CS</text>
<text x="463.7" y="162.2">4</text>
<text x="463.7" y="165.7">5</text>
<text x="468.1" y="163.6">MISO</text>
<text x="468.1" y="167.1">VCC</text>
<text x="57.5" y="169.9" transform="rotate(-90 57.5 169.9)">VCC</text>
<text x="61" y="170.5" transform="rotate(-90 61 170.5)">GND</text>
<text x="64.6" y="172.5" transform="rotate(-90 64.6 172.5)">DOUT</text>
<text x="71.6" y="169.4" transform="rotate(-90 71.6 169.4)">CLK</text>
<text x="463.7" y="169.3">6</text>
<text x="468.1" y="170.7">GND</text>
<text x="56.1" y="178.4" transform="rotate(-90 56.1 178.4)">6</text>
<text x="59.6" y="178.4" transform="rotate(-90 59.6 178.4)">7</text>
<text x="63.1" y="178.4" transform="rotate(-90 63.1 178.4)">8</text>
<text x="66.7" y="178.4" transform="rotate(-90 66.7 178.4)">9</text>
<text x="70.2" y="178.4" transform="rotate(-90 70.2 178.4)">10</text>
<text x="37.6" y="241">MAX7219 Dot Matrix Display</text>
<text x="57.5" y="250" transform="rotate(-90 57.5 250)">VCC</text>
<text x="61" y="250" transform="rotate(-90 61 250)">GND</text>
<text x="64.6" y="250" transform="rotate(-90 64.6 250)">DIN</text>
<text x="68.1" y="250" transform="rotate(-90 68.1 250)">CS</text>
<text x="71.6" y="250" transform="rotate(-90 71.6 250)">CLK</text>
<text x="463.7" y="246.9">1</text>
<text x="468.1" y="248.3">GND</text>
<text x="56.1" y="254.5" transform="rotate(-90 56.1 254.5)">1</text>
<text x="59.6" y="254.5" transform="rotate(-90 59.6 254.5)">2</text>
<text x="62.9" y="254.5" transform="rotate(-90 62.9 254.5)">3</text>
<text x="66.7" y="254.5" transform="rotate(-90 66.7 254.5)">4</text>
<text x="70.2" y="254.5" transform="rotate(-90 70.2 254.5)">5</text>
<text x="463.7" y="252.2">2</text>
<text x="463.7" y="257.5">3</text>
<text x="468.1" y="253.6">VCC</text>
<text x="463.7" y="262.7">4</text>
<text x="468.1" y="258.9">SDA</text>
<text x="468.1" y="264.2">SCL</text>
<text x="19" y="333.7" transform="rotate(-90 19 333.7)">1</text>
<text x="47.3" y="333.7" transform="rotate(-90 47.3 333.7)">1</text>
<text x="75.5" y="333.7" transform="rotate(-90 75.5 333.7)">1</text>
<text x="103.7" y="333.7" transform="rotate(-90 103.7 333.7)">1</text>
<text x="131.9" y="333.7" transform="rotate(-90 131.9 333.7)">1</text>
<text x="160.2" y="333.7" transform="rotate(-90 160.2 333.7)">1</text>
<text x="188.4" y="333.7" transform="rotate(-90 188.4 333.7)">1</text>
<text x="216.6" y="333.7" transform="rotate(-90 216.6 333.7)">1</text>
<text x="244.8" y="333.7" transform="rotate(-90 244.8 333.7)">1</text>
<text x="273" y="333.7" transform="rotate(-90 273 333.7)">1</text>
<text x="341.7" y="340.4">C15</text>
<text x="458.4" y="340.4">1</text>
<text x="462.8" y="341.8">+</text>
<text x="341.7" y="343.9">C14</text>
<text x="341.7" y="347.4">C13</text>
<text x="458.4" y="343.9">2</text>
<text x="462.8" y="345.3">-</text>
<text x="19" y="349.8" transform="rotate(-90 19 349.8)">2</text>
<text x="47.3" y="349.8" transform="rotate(-90 47.3 349.8)">2</text>
<text x="75.5" y="349.8" transform="rotate(-90 75.5 349.8)">2</text>
<text x="103.7" y="349.8" transform="rotate(-90 103.7 349.8)">2</text>
<text x="131.9" y="349.8" transform="rotate(-90 131.9 349.8)">2</text>
<text x="160.2" y="349.8" transform="rotate(-90 160.2 349.8)">2</text>
<text x="188.4" y="349.8" transform="rotate(-90 188.4 349.8)">2</text>
<text x="216.6" y="349.8" transform="rotate(-90 216.6 349.8)">2</text>
<text x="244.8" y="349.8" transform="rotate(-90 244.8 349.8)">2</text>
<text x="273" y="349.8" transform="rotate(-90 273 349.8)">2</text>
<text x="341.7" y="350.9">C12</text>
<text x="341.7" y="354.5">C11</text>
<text x="341.7" y="358">C10</text>
<text x="350.8" y="354.5">SIG</text>
<text x="352.6" y="358">S3</text>
<text x="341.7" y="361.5">C9</text>
<text x="341.7" y="365.1">C8</text>
<text x="352.6" y="365.1">S1</text>
<text x="352.6" y="361.5">S2</text>
<text x="341.7" y="368.6">C7</text>
<text x="352.6" y="368.6">S0</text>
<text x="341.7" y="372.1">C6</text>
<text x="341.7" y="375.6">C5</text>
<text x="352.4" y="372.1">EN</text>
<text x="341.7" y="379.2">C4</text>
<text x="341.7" y="382.7">C3</text>
<text x="341.7" y="386.2">C2</text>
<text x="341.7" y="389.7">C1</text>
<text x="341.7" y="393.3">C0</text>
</g>
<g font-size="3.2">
<text x="453" y="80.3" transform="rotate(-90 453 80.3)">4</text>
<text x="349.5" y="379.2">GND</text>
</g>
<text font-size="3.2" fill="#900" x="287.7" y="191.8">SCL</text>
<g font-size="3.2" fill="#8d2323">
<text x="225.1" y="195.4">NC</text>
<text x="225.1" y="202.4">RESET</text>
<text x="225.1" y="198.9">IOREF</text>
<text x="285.3" y="198.9">AREF</text>
<text x="286.2" y="202.4">GND</text>
<text x="225.1" y="209.5">5V</text>
<text x="225.1" y="206">3V</text>
<text x="271.8" y="209.5">MISO/PB4/12</text>
<text x="273.9" y="206">SCK/PB5/13</text>
<text x="225.1" y="213">GND2</text>
<text x="263.1" y="213">MOSI/PWR/PB3/11</text>
<text x="225.1" y="220.1">VIN</text>
<text x="225.1" y="216.5">GND1</text>
<text x="267.5" y="216.5">SS/PWR/PB2/10</text>
<text x="275.2" y="220.1">PWR/PB1/9</text>
<text x="225.1" y="227.1">14/A0/PC0</text>
<text x="283.9" y="223.6">PB0/8</text>
<text x="225.1" y="230.6">15/A1/PC1</text>
<text x="283.7" y="230.6">PD7/7</text>
<text x="225.1" y="237.7">17/A3/PC3</text>
<text x="225.1" y="234.2">16/A2/PC2</text>
<text x="275" y="237.7">PWR/PD5/5</text>
<text x="275" y="234.2">PWR/PD6/6</text>
<text x="225.1" y="244.8">19/A5/PC5/SCL</text>
<text x="225.1" y="241.2">18/A4/PC4/SDA</text>
<text x="265.9" y="244.8">INT1/PWR/PD3/3</text>
<text x="283.7" y="241.2">PD4/4</text>
<text x="274.6" y="248.3">INT0/PD2/2</text>
<text x="278.1" y="251.8">TX/PD1/1</text>
<text x="277.9" y="255.3">RX/PD0/0</text>
</g>
<text font-size="3.2" fill="#933" x="287.1" y="195.4">SDA</text>
</svg>
